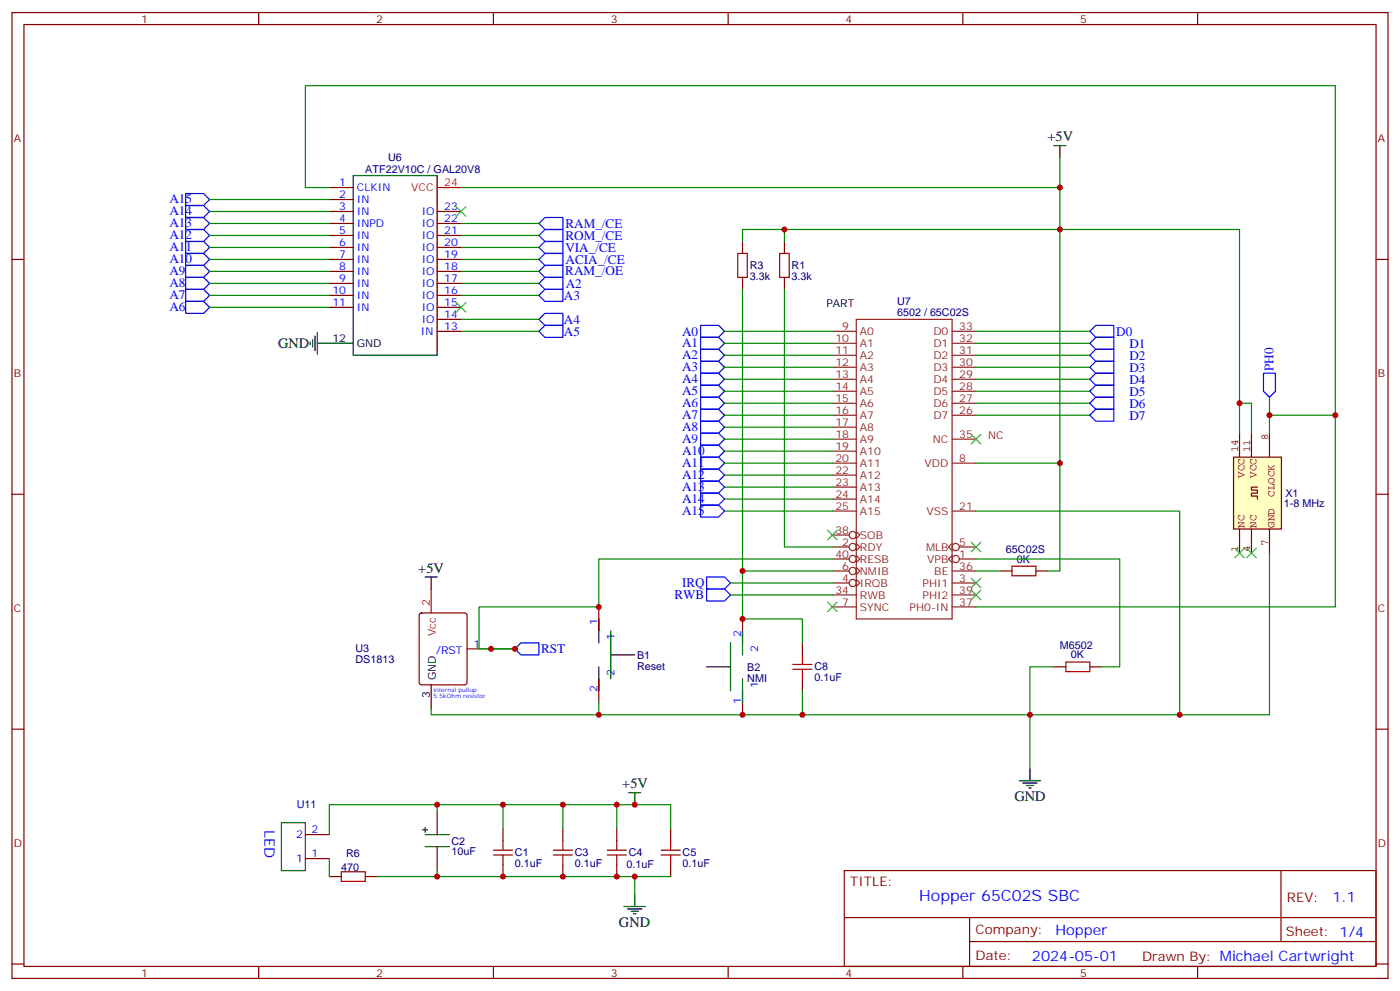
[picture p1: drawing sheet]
<svg xmlns="http://www.w3.org/2000/svg" width="412mm" height="292mm" viewBox="0 0 412 292" stroke-linecap="round" stroke-linejoin="round" font-family="sans-serif">
<g fill="none" stroke="#870000" stroke-width=".35">
<path d="M3.5 3.7h405.4v284.3h-405.4zM7.1 7.2h398.2v277.3h-398.2zM76.2 3.7v3.5M145.3 3.7v3.5M214.5 3.7v3.5M283.6 3.7v3.5M352.8 3.7v3.5M3.5 76.4h3.6M405.3 76.4h3.6M3.5 145.5h3.6M405.3 145.5h3.6M3.5 214.7h3.6"/>
<path d="M405.3 214.7h3.6M148.2 243.9v3.6M148.2 254.5v3.6M248.7 256.3h156.6v28.2h-156.6zM377.3 256.3v20.9M248.7 270.1h156.5M285.6 277.2h119.6M285.6 270.1v14.2M3.5 283.8h3.6M76.2 284.5v3.5M145.3 284.5v3.5M214.5 284.5v3.5"/>
<path d="M283.6 284.5v3.5M352.8 284.5v3.5M405.3 283.8h3.6"/>
</g>
<g fill="none" stroke="#8c2424" stroke-width=".35">
<path d="M245.2 97.5h7M252.2 94h28.3v88.2h-28.3zM280.5 97.5h7M245.2 101.1h7M245.2 104.6h7M245.2 108.1h7M245.2 111.7h7M245.2 115.2h7M245.2 118.7h7M280.5 101.1h7M280.5 104.6h7M280.5 108.1h7"/>
<path d="M280.5 111.7h7M280.5 115.2h7M280.5 118.7h7M245.2 122.2h7M245.2 125.8h7M245.2 129.3h7M245.2 132.8h7M245.2 136.3h7M245.2 139.9h7M280.5 122.2h7M280.5 129.3h7M280.5 136.3h7"/>
<path d="M245.2 143.4h7M245.2 146.9h7M245.2 150.5h7M245.2 157.5h4.9M252.2 160l1.1 1-1.1 1.1M252.2 156.5l1.1 1-1.1 1.1M280.5 160l-1.1 1 1.1 1.1M280.5 150.5h7M245.2 168.1h4.9M245.2 171.6h4.9M245.2 178.7h7M245.2 161h4.9"/>
<path d="M245.2 164.6h4.9M245.2 175.2h7M252.2 167l1.1 1.1-1.1 1.1M252.2 170.6l1.1 1-1.1 1.1M252.2 163.5l1.1 1.1-1.1 1M280.5 163.5l-1.1 1.1 1.1 1M280.5 168.1h7M280.5 171.6h7M280.5 178.7h7M280.5 175.2h7M282.6 161h4.9M282.6 164.6h4.9"/>
<circle cx="251.2" cy="157.5" r="1.06"/>
<circle cx="251.2" cy="164.6" r="1.06"/>
<circle cx="251.2" cy="161" r="1.06"/>
<circle cx="251.2" cy="171.6" r="1.06"/>
<circle cx="251.2" cy="168.1" r="1.06"/>
<circle cx="281.5" cy="161" r="1.06"/>
<circle cx="281.5" cy="164.6" r="1.06"/>
</g>
<path d="M145.3 251.7h5.7M145.3 250.3h5.7M148.2 247.5v2.8M148.2 251.7v2.8" fill="none" stroke="#a10000" stroke-width=".35"/>
<path d="M363.4 134.6h14.1v21.2h-14.1z" fill="#ffffc2" stroke="#850000" stroke-width=".35"/>
<path d="M365.1 127.5v7.1M368.7 127.5v7.1M373.9 127.5v7.1M365.1 155.8v7M368.7 155.8v7M370.4 143.4h-1.7v.9h1.7v.9h-1.7v.8h1.7v.9M373.9 155.8v7" fill="none" stroke="#850000" stroke-width=".35"/>
<g fill="none" stroke="#870000" stroke-width=".35">
<path d="M97 55.2h7.1M97 58.7h7.1M97 62.3h7.1M97 65.8h7.1M97 69.3h7.1M97 72.8h7.1M97 76.4h7.1M97 79.9h7.1M128.8 62.3h7M128.8 65.8h7M128.8 69.3h7M128.8 72.8h7"/>
<path d="M128.8 76.4h7M128.8 79.9h7M218.7 71.1v3.5M231.1 71.1v3.5M97 83.4h7.1M97 87h7.1M97 90.5h7.1M128.8 83.4h7M128.8 87h7M128.8 90.5h7M128.8 97.5h7M128.8 94h7"/>
<path d="M218.7 81.7v3.5M231.1 81.7v3.5M176.4 178.7v7M294.6 168.1h3.5M305.2 168.1h3.5M123.7 180.7l.5-.3h12.7l.6 .5 .1 20-.5 .7h-12.9l-.7-.4v-20zM137.6 191h7M176.4 199.8v7.1M218.7 182.2v7.1M236.4 189.3v3.5M236.4 199.8v3.6M310.4 196.3h3.6"/>
<path d="M321 196.3h3.6M218.7 203.4v7M128.8 238.7v7M90 252.8h7M90 245.7h7M97 258.1h3.5M107.6 258.1h3.5M128.8 249.2v7.1M165.8 243.9v3.6M165.8 254.5v3.6M181.7 243.9v3.6M181.7 254.5v3.6"/>
<path d="M197.6 243.9v3.6M197.6 254.5v3.6"/>
</g>
<g fill="none" stroke="#000" stroke-width=".35">
<path d="M104.1 51.7h24.7v52.9h-24.7zM310.4 42.9h3.6M312.2 42.9v3.5M92.8 99v4.2M93.5 97.9v6.3M91.4 100.7v.7M92.1 100v2.1M93.5 101.1h10.6M125.2 169.9h3.6M127 169.9v3.5M176.4 182.2v7.1M176.4 196.3v7.1"/>
<path d="M179.9 185.7v14.1M179.9 192.8h7.1M208.1 196.3h7.1M215.2 189.3v14.1M218.7 185.7v7.1M218.7 199.8v7.1M127 201.6v7.1M185.2 233.4h3.5M187 233.4v3.5M300.2 229.8h6.4M301.3 230.5h4.2M302.3 231.2h2.1"/>
<path d="M303 232h.7M303.4 226.3v3.5M82.9 242.2h7.1v14.1h-7.1zM124.5 244.3h1.4M125.2 249.2h7.1M125.2 245.7h7.1M125.2 243.6v1.4M183.8 266.9h6.3M184.9 267.6h4.2M185.9 268.3h2.1M186.6 269h.7M187 263.3v3.6"/>
</g>
<path d="M128.8 55.2h7M127 173.4v7" fill="none" stroke="#f00" stroke-width=".35"/>
<g fill="none" stroke="#00f" stroke-width=".35">
<path d="M54.7 57h5.3l1.7 1.7-1.7 1.8h-5.3zM54.7 78.1h5.3l1.7 1.8-1.7 1.8h-5.3zM54.7 74.6h5.3l1.7 1.8-1.7 1.7h-5.3zM54.7 71.1h5.3l1.7 1.7-1.7 1.8h-5.3zM54.7 67.6h5.3l1.7 1.7-1.7 1.8h-5.3zM54.7 64h5.3l1.7 1.8-1.7 1.8h-5.3zM54.7 60.5h5.3l1.7 1.8-1.7 1.7h-5.3zM158.7 65.8l1.8-1.8h5.3v3.6h-5.3zM158.7 69.3l1.8-1.7h5.3v3.5h-5.3zM158.7 72.8l1.8-1.7h5.3v3.5h-5.3zM158.7 79.9l1.8-1.8h5.3v3.6h-5.3zM158.7 76.4l1.8-1.8h5.3v3.5h-5.3z"/>
<path d="M54.7 88.7h5.3l1.7 1.8-1.7 1.8h-5.3zM54.7 85.2h5.3l1.7 1.8-1.7 1.7h-5.3zM54.7 81.7h5.3l1.7 1.7-1.7 1.8h-5.3zM158.7 83.4l1.8-1.7h5.3v3.5h-5.3zM158.7 87l1.8-1.8h5.3v3.5h-5.3zM158.7 94l1.8-1.7h5.3v3.5h-5.3zM158.7 97.5l1.8-1.7h5.3v3.5h-5.3zM206.4 95.8h5.3l1.7 1.7-1.7 1.8h-5.3zM206.4 99.3h5.3l1.7 1.8-1.7 1.7h-5.3zM321 97.5l1.8-1.7h5.3v3.5h-5.3zM322.8 99.3h5.3v3.5h-5.3l-1.8-1.7zM206.4 102.8h5.3l1.7 1.8-1.7 1.8h-5.3z"/>
<path d="M206.4 106.4h5.3l1.7 1.7-1.7 1.8h-5.3zM206.4 109.9h5.3l1.7 1.8-1.7 1.7h-5.3zM206.4 113.4h5.3l1.7 1.8-1.7 1.7h-5.3zM206.4 116.9h5.3l1.7 1.8-1.7 1.8h-5.3zM321 104.6l1.8-1.8h5.3v3.6h-5.3zM321 111.7l1.8-1.8h5.3v3.5h-5.3zM321 118.7l1.8-1.8h5.3v3.6h-5.3zM322.8 106.4h5.3v3.5h-5.3l-1.8-1.8zM322.8 113.4h5.3v3.5h-5.3l-1.8-1.7zM372.2 109.9h3.5v5.3l-1.8 1.7-1.7-1.7zM206.4 120.5h5.3l1.7 1.7-1.7 1.8h-5.3zM206.4 124h5.3l1.7 1.8-1.7 1.7h-5.3z"/>
<path d="M206.4 127.5h5.3l1.7 1.8-1.7 1.8h-5.3zM206.4 131.1h5.3l1.7 1.7-1.7 1.8h-5.3zM206.4 134.6h5.3l1.7 1.7-1.7 1.8h-5.3zM206.4 138.1h5.3l1.7 1.8-1.7 1.7h-5.3zM322.8 120.5h5.3v3.5h-5.3l-1.8-1.8zM206.4 141.6h5.3l1.7 1.8-1.7 1.8h-5.3zM206.4 145.2h5.3l1.7 1.7-1.7 1.8h-5.3zM206.4 148.7h5.3l1.7 1.8-1.7 1.7h-5.3zM208.1 173.4h5.3l1.8 1.8-1.8 1.7h-5.3zM208.1 169.9h5.3l1.8 1.7-1.8 1.8h-5.3zM151.7 191l1.8-1.7h5.2v3.5h-5.2z"/>
</g>
<g fill="none" stroke="#3c3" stroke-width=".35">
<path d="M134.4 60.9l2.8 2.8M137.2 60.9l-2.8 2.8M134.4 89.1l2.8 2.8M137.2 89.1l-2.8 2.8M286.1 127.9l2.8 2.8M288.9 127.9l-2.8 2.8M243.8 156.1l2.8 2.8M246.6 156.1l-2.8 2.8M286.1 159.6l2.8 2.9M288.9 159.6l-2.8 2.9M243.8 177.3l2.8 2.8M246.6 177.3l-2.8 2.8"/>
<path d="M286.1 173.7l2.8 2.9M286.1 170.2l2.8 2.8M288.9 173.7l-2.8 2.9M288.9 170.2l-2.8 2.8M363.7 161.4l2.8 2.8M366.5 161.4l-2.8 2.8M367.2 161.4l2.9 2.8M370.1 161.4l-2.9 2.8"/>
</g>
<g fill="none" stroke="#008700" stroke-width=".35">
<path d="M61.7 58.7h35.3M97 55.2h-7v-30h303.3v97M135.8 55.2h176.4M312.2 46.4v121.7h-3.5M61.7 79.9h35.3M61.7 76.4h35.3M61.7 72.8h35.3M61.7 69.3h35.3M61.7 65.8h35.3M61.7 62.3h35.3M135.8 79.9h22.9M135.8 76.4h22.9"/>
<path d="M135.8 72.8h22.9M135.8 69.3h22.9M135.8 65.8h22.9M231.1 71.1v-3.5h134v59.9M231.1 67.6h-12.4v3.5M61.7 90.5h35.3M61.7 87h35.3M61.7 83.4h35.3M135.8 97.5h22.9M135.8 87h22.9M135.8 83.4h22.9M135.8 94h22.9"/>
<path d="M213.4 97.5h31.8M218.7 85.2v82.9h26.5M231.1 85.2v75.8h14.1M287.5 97.5h33.5M213.4 118.7h31.8M213.4 115.2h31.8M213.4 111.7h31.8M213.4 108.1h31.8M213.4 104.6h31.8M213.4 101.1h31.8M287.5 118.7h33.5M287.5 115.2h33.5"/>
<path d="M287.5 111.7h33.5M287.5 108.1h33.5M287.5 104.6h33.5M287.5 101.1h33.5M365.1 118.7h3.6v8.8M373.9 116.9v10.6M213.4 122.2h31.8M213.4 139.9h31.8M213.4 136.3h31.8M213.4 132.8h31.8M213.4 129.3h31.8M213.4 125.8h31.8"/>
<path d="M287.5 122.2h33.5M287.5 136.3h24.7M373.9 122.2h19.4v56.5h-105.8M213.4 150.5h31.8M213.4 146.9h31.8M213.4 143.4h31.8M287.5 150.5h60v59.9M215.2 175.2h30M215.2 171.6h30M218.7 168.1v14.1h17.7v7.1M245.2 164.6h-68.8v14.1h-35.3v12.3h10.6h-7.1M287.5 164.6h42.3v31.7h-5.2"/>
<path d="M287.5 168.1h7.1M373.9 162.8v47.6h-70.5v-14.1h7M176.4 206.9v3.5M236.4 203.4v7h-109.4v-1.7M236.4 210.4h67v15.9M128.8 236.9h-31.8v8.8M148.2 236.9h-19.4v1.8M165.8 236.9v7M181.7 236.9v7M97 252.8v5.3M111.1 258.1h17.7M128.8 256.3v1.8h58.2v5.2"/>
<path d="M148.2 243.9v-7h49.4v7M187 258.1h10.6"/>
</g>
<g fill="none" stroke="#a10000" stroke-width=".35">
<path d="M217.3 74.6h2.8v7.1h-2.8zM229.7 74.6h2.8v7.1h-2.8zM298.1 166.7h7.1v2.8h-7.1zM233.5 197h5.7M233.5 195.6h5.7M236.4 192.8v2.8M236.4 197v2.8M314 194.9h7v2.8h-7zM100.5 256.6h7.1v2.9h-7.1zM163 251.7h5.6M163 250.3h5.6M165.8 247.5v2.8"/>
<path d="M165.8 251.7v2.8M178.9 251.7h5.6M178.9 250.3h5.6M181.7 247.5v2.8M181.7 251.7v2.8M194.7 251.7h5.7M194.7 250.3h5.7M197.6 247.5v2.8M197.6 251.7v2.8"/>
</g>
<g fill="#c00">
<circle cx="144.6" cy="191" r=".88"/>
<circle cx="165.8" cy="258.1" r=".88"/>
<circle cx="181.7" cy="236.9" r=".88"/>
<circle cx="165.8" cy="236.9" r=".88"/>
<circle cx="231.1" cy="67.6" r=".88"/>
<circle cx="218.7" cy="168.1" r=".88"/>
<circle cx="218.7" cy="182.2" r=".88"/>
<circle cx="236.4" cy="210.4" r=".88"/>
<circle cx="365.1" cy="118.7" r=".88"/>
<circle cx="373.9" cy="122.2" r=".88"/>
<circle cx="181.7" cy="258.1" r=".88"/>
<circle cx="393.3" cy="122.2" r=".88"/>
<circle cx="218.7" cy="210.4" r=".88"/>
<circle cx="151.7" cy="191" r=".88"/>
<circle cx="176.4" cy="178.7" r=".88"/>
<circle cx="148.2" cy="236.9" r=".88"/>
<circle cx="148.2" cy="258.1" r=".88"/>
<circle cx="176.4" cy="210.4" r=".88"/>
<circle cx="128.8" cy="258.1" r=".88"/>
<circle cx="128.8" cy="236.9" r=".88"/>
<circle cx="187" cy="236.9" r=".88"/>
<circle cx="187" cy="258.1" r=".88"/>
<circle cx="312.2" cy="67.6" r=".88"/>
<circle cx="312.2" cy="55.2" r=".88"/>
<circle cx="347.5" cy="210.4" r=".88"/>
<circle cx="303.4" cy="210.4" r=".88"/>
<circle cx="312.2" cy="136.3" r=".88"/>
</g>
<text font-size="4.6" fill="#00f" x="270.8" y="265.3">Hopper 65C02S SBC</text>
<g font-size="4.2">
<text x="308.5" y="41.6">+5V</text>
<text x="81.9" y="102.5">GND</text>
<text x="123.2" y="168.8">+5V</text>
<text x="183.3" y="232.1">+5V</text>
<text x="298.8" y="235.9">GND</text>
<text x="182.3" y="273.1">GND</text>
</g>
<g font-size="4.2" fill="#00f">
<text x="77.9" y="244.5" transform="rotate(90 77.9 244.5)">LED</text>
<text x="392.5" y="265.6">1.1</text>
<text x="310.9" y="275.1">Hopper</text>
<text x="304" y="282.9">2024-05-01</text>
</g>
<g font-size="3.9" fill="#00f">
<text x="49.9" y="59.9">A15</text>
<text x="49.9" y="63.4">A14</text>
<text x="49.9" y="70.4">A12</text>
<text x="49.9" y="66.9">A13</text>
<text x="166.5" y="67.1">RAM_/CE</text>
<text x="166.5" y="70.6">ROM_/CE</text>
<text x="49.9" y="77.5">A10</text>
<text x="49.9" y="74">A11</text>
<text x="166.5" y="74.2">VIA_/CE</text>
<text x="166.6" y="77.7">ACIA_/CE</text>
<text x="49.9" y="81">A9</text>
<text x="166.5" y="81.1">RAM_/OE</text>
<text x="49.9" y="88.1">A7</text>
<text x="49.9" y="84.6">A8</text>
<text x="166.1" y="88.4">A3</text>
<text x="166.6" y="84.8">A2</text>
<text x="49.9" y="91.6">A6</text>
<text x="166.1" y="95.5">A4</text>
<text x="166.1" y="99">A5</text>
<text x="200.9" y="98.8">A0</text>
<text x="328.8" y="98.8">D0</text>
<text x="200.9" y="102.2">A1</text>
<text x="200.9" y="105.7">A2</text>
<text x="332.7" y="102.6">D1</text>
<text x="332.7" y="106.1">D2</text>
<text x="200.9" y="109.2">A3</text>
<text x="200.9" y="112.8">A4</text>
<text x="332.7" y="109.6">D3</text>
<text x="332.7" y="113.2">D4</text>
<text x="375.1" y="109.2" transform="rotate(-90 375.1 109.2)">PH0</text>
<text x="200.9" y="116.3">A5</text>
<text x="200.9" y="119.8">A6</text>
<text x="332.7" y="116.7">D5</text>
<text x="200.9" y="123.3">A7</text>
<text x="332.7" y="120.2">D6</text>
<text x="332.7" y="123.7">D7</text>
<text x="200.9" y="126.9">A8</text>
<text x="200.9" y="130.4">A9</text>
<text x="200.9" y="133.9">A10</text>
<text x="200.9" y="137.5">A11</text>
<text x="200.9" y="141">A12</text>
<text x="200.9" y="144.5">A13</text>
<text x="200.9" y="148">A14</text>
<text x="200.9" y="151.6">A15</text>
<text x="200.9" y="172.9">IRQ</text>
<text x="198.7" y="176.4">RWB</text>
<text x="159.4" y="192.4">RST</text>
</g>
<g font-size="3.9" fill="#800">
<text x="250.5" y="260.9">TITLE:</text>
<text x="379.1" y="265.6">REV:</text>
<text x="287.4" y="275.1">Company:</text>
<text x="378.7" y="275.7">Sheet: 1/4</text>
<text x="287.4" y="282.8">Date:</text>
<text x="336.4" y="282.8">Drawn By: Michael Cartwright</text>
</g>
<g font-size="3.2" fill="#800">
<text x="41.6" y="6.7">1</text>
<text x="110.8" y="6.7">2</text>
<text x="179.9" y="6.7">3</text>
<text x="249.1" y="6.7">4</text>
<text x="318.2" y="6.7">5</text>
<text x="4.1" y="41.8">A</text>
<text x="405.9" y="41.8">A</text>
<text x="4.1" y="110.9">B</text>
<text x="405.9" y="110.9">B</text>
<text x="4.1" y="180.1">C</text>
<text x="405.9" y="180.1">C</text>
<text x="4.1" y="249.2">D</text>
<text x="405.9" y="249.2">D</text>
<text x="41.6" y="287.5">1</text>
<text x="110.8" y="287.5">2</text>
<text x="179.9" y="287.5">3</text>
<text x="249.1" y="287.5">4</text>
<text x="318.2" y="287.5">5</text>
</g>
<g font-size="3.2" fill="#000080">
<text x="114.3" y="47.4">U6</text>
<text x="107.6" y="51">ATF22V10C / GAL20V8</text>
<text x="220.8" y="82.5">3.3k</text>
<text x="220.8" y="79.3">R3</text>
<text x="233.2" y="82.5">3.3k</text>
<text x="233.2" y="79.3">R1</text>
<text x="264.2" y="89.8">U7</text>
<text x="264.2" y="93">6502 / 65C02S</text>
<text x="378.2" y="149.3">1-8 MHz</text>
<text x="378.6" y="146.3">X1</text>
<text x="296.3" y="162.8">65C02S</text>
<text x="299.5" y="165.6">0K</text>
<text x="312.2" y="191">M6502</text>
<text x="104.7" y="195.3">DS1813</text>
<text x="104.7" y="192.1">U3</text>
<text x="187.7" y="197.2">Reset</text>
<text x="187.7" y="193.9">B1</text>
<text x="220.1" y="197.5">B2</text>
<text x="239.9" y="197.4">C8</text>
<text x="315.4" y="193.9">0K</text>
<text x="220.1" y="200.6">NMI</text>
<text x="239.9" y="200.6">0.1uF</text>
<text x="87.4" y="237.9">U11</text>
<text x="133" y="251.8">10uF</text>
<text x="133" y="248.6">C2</text>
<text x="100.5" y="256.3">470</text>
<text x="102" y="252.4">R6</text>
<text x="151.7" y="255.2">0.1uF</text>
<text x="151.7" y="252.1">C1</text>
<text x="169.3" y="255.2">0.1uF</text>
<text x="169.3" y="252.1">C3</text>
<text x="184.5" y="255.7">0.1uF</text>
<text x="185.2" y="252.1">C4</text>
<text x="201.1" y="255.2">0.1uF</text>
<text x="201.1" y="252.1">C5</text>
</g>
<g font-size="3.2" fill="#00f">
<text x="99.9" y="54.9">1</text>
<text x="99.9" y="58.4">2</text>
<text x="105.1" y="56.3">CLKIN</text>
<text x="105.1" y="59.8">IN</text>
<text x="99.9" y="61.9">3</text>
<text x="99.9" y="65.4">4</text>
<text x="105.1" y="63.3">IN</text>
<text x="124.2" y="63.3">IO</text>
<text x="130.9" y="65.4">22</text>
<text x="130.9" y="61.9">23</text>
<text x="99.9" y="69">5</text>
<text x="105.1" y="66.9">INPD</text>
<text x="105.1" y="70.4">IN</text>
<text x="124.2" y="70.4">IO</text>
<text x="124.2" y="66.9">IO</text>
<text x="130.9" y="69">21</text>
<text x="99.9" y="72.5">6</text>
<text x="99.9" y="76">7</text>
<text x="105.1" y="73.9">IN</text>
<text x="105.1" y="77.4">IN</text>
<text x="124.2" y="77.4">IO</text>
<text x="124.2" y="73.9">IO</text>
<text x="130.9" y="76">19</text>
<text x="130.9" y="72.5">20</text>
<text x="99.9" y="79.6">8</text>
<text x="99.9" y="83.1">9</text>
<text x="105.1" y="81">IN</text>
<text x="124.2" y="81">IO</text>
<text x="130.9" y="83.1">17</text>
<text x="130.9" y="79.6">18</text>
<text x="97.9" y="86.6">10</text>
<text x="105.1" y="84.5">IN</text>
<text x="105.1" y="88">IN</text>
<text x="124.2" y="88">IO</text>
<text x="124.2" y="84.5">IO</text>
<text x="130.9" y="86.6">16</text>
<text x="97.9" y="90.1">11</text>
<text x="105.1" y="91.5">IN</text>
<text x="124.2" y="91.5">IO</text>
<text x="124.2" y="95.1">IO</text>
<text x="130.9" y="90.1">15</text>
<text x="130.9" y="93.7">14</text>
<text x="124" y="98.6">IN</text>
<text x="130.9" y="97.2">13</text>
<text x="176" y="184" transform="rotate(-90 176 184)">1</text>
<text x="139.5" y="190.7">1</text>
<text x="181" y="188.5" transform="rotate(-90 181 188.5)">1</text>
<text x="218.4" y="187.5" transform="rotate(-90 218.4 187.5)">2</text>
<text x="223.3" y="192" transform="rotate(-90 223.3 192)">2</text>
<text x="128.5" y="192.4">/RST</text>
<text x="176" y="203.6" transform="rotate(-90 176 203.6)">2</text>
<text x="181" y="199.1" transform="rotate(-90 181 199.1)">2</text>
<text x="223.3" y="202.7" transform="rotate(-90 223.3 202.7)">1</text>
<text x="218.4" y="207.2" transform="rotate(-90 218.4 207.2)">1</text>
<text x="91.7" y="245.4">2</text>
<text x="87.2" y="246.8">2</text>
<text x="87.2" y="253.8">1</text>
<text x="91.7" y="252.4">1</text>
</g>
<g font-size="3.2" fill="#f00">
<text x="121.1" y="56.3">VCC</text>
<text x="130.9" y="54.9">24</text>
<text x="126.6" y="178.5" transform="rotate(-90 126.6 178.5)">2</text>
<text x="128.4" y="187.2" transform="rotate(-90 128.4 187.2)">Vcc</text>
</g>
<g font-size="3.2">
<text x="243.4" y="90.5">PART</text>
<text x="97.9" y="100.7">12</text>
<text x="105.1" y="102.1">GND</text>
<text x="128.4" y="200.3" transform="rotate(-90 128.4 200.3)">GND</text>
<text x="126.6" y="205.6" transform="rotate(-90 126.6 205.6)">3</text>
</g>
<g font-size="3.2" fill="#8d2323">
<text x="246.1" y="100.7">10</text>
<text x="248.1" y="97.2">9</text>
<text x="253.3" y="98.6">A0</text>
<text x="274.9" y="98.6">D0</text>
<text x="282.6" y="97.2">33</text>
<text x="282.6" y="100.7">32</text>
<text x="246.1" y="104.2">11</text>
<text x="246.1" y="107.8">12</text>
<text x="253.3" y="102.1">A1</text>
<text x="253.3" y="105.7">A2</text>
<text x="274.9" y="102.1">D1</text>
<text x="274.9" y="105.7">D2</text>
<text x="282.6" y="104.2">31</text>
<text x="282.6" y="107.8">30</text>
<text x="246.1" y="111.3">13</text>
<text x="253.3" y="109.2">A3</text>
<text x="253.3" y="112.7">A4</text>
<text x="274.9" y="109.2">D3</text>
<text x="274.9" y="112.7">D4</text>
<text x="282.6" y="111.3">29</text>
<text x="246.1" y="114.8">14</text>
<text x="246.1" y="118.4">15</text>
<text x="253.3" y="116.2">A5</text>
<text x="253.3" y="119.8">A6</text>
<text x="274.9" y="116.2">D5</text>
<text x="274.9" y="119.8">D6</text>
<text x="282.6" y="114.8">28</text>
<text x="282.6" y="118.4">27</text>
<text x="246.1" y="121.9">16</text>
<text x="246.1" y="125.4">17</text>
<text x="253.3" y="123.3">A7</text>
<text x="274.9" y="123.3">D7</text>
<text x="282.6" y="121.9">26</text>
<text x="246.1" y="128.9">18</text>
<text x="253.3" y="126.8">A8</text>
<text x="253.3" y="130.4">A9</text>
<text x="274.8" y="130.4">NC</text>
<text x="282.6" y="128.9">35</text>
<text x="291" y="129.3">NC</text>
<text x="246.1" y="132.5">19</text>
<text x="246.1" y="136">20</text>
<text x="253.3" y="133.9">A10</text>
<text x="253.3" y="137.4">A11</text>
<text x="272.3" y="137.4">VDD</text>
<text x="282.6" y="136">8</text>
<text x="246.1" y="139.5">22</text>
<text x="246.1" y="143.1">23</text>
<text x="253.3" y="140.9">A12</text>
<text x="246.1" y="146.6">24</text>
<text x="253.3" y="144.5">A13</text>
<text x="253.3" y="148">A14</text>
<text x="246.1" y="150.1">25</text>
<text x="253.3" y="151.5">A15</text>
<text x="272.9" y="151.5">VSS</text>
<text x="282.6" y="150.1">21</text>
<text x="246.1" y="157.2">38</text>
<text x="248.1" y="160.7">2</text>
<text x="253.3" y="158.6">SOB</text>
<text x="282.6" y="160.7">5</text>
<text x="246.1" y="164.2">40</text>
<text x="248.1" y="167.7">6</text>
<text x="253.3" y="162.1">RDY</text>
<text x="253.3" y="165.6">RESB</text>
<text x="272.8" y="162.1">MLB</text>
<text x="273.1" y="165.6">VPB</text>
<text x="282.6" y="167.7">36</text>
<text x="282.6" y="164.2">1</text>
<text x="248.1" y="171.3">4</text>
<text x="253.3" y="169.2">NMIB</text>
<text x="253.3" y="172.7">IRQB</text>
<text x="271.8" y="172.7">PHI1</text>
<text x="275.2" y="169.2">BE</text>
<text x="282.6" y="171.3">3</text>
<text x="246.1" y="174.8">34</text>
<text x="248.1" y="178.3">7</text>
<text x="253.3" y="179.7">SYNC</text>
<text x="253.3" y="176.2">RWB</text>
<text x="267.9" y="179.7">PH0-IN</text>
<text x="271.8" y="176.2">PHI2</text>
<text x="282.6" y="178.3">37</text>
<text x="282.6" y="174.8">39</text>
</g>
<g font-size="3.2" fill="#840000">
<text x="373.6" y="129.6" transform="rotate(-90 373.6 129.6)">8</text>
<text x="364.8" y="133.2" transform="rotate(-90 364.8 133.2)">14</text>
<text x="368.3" y="133.2" transform="rotate(-90 368.3 133.2)">11</text>
<text x="366.6" y="140.7" transform="rotate(-90 366.6 140.7)">VCC</text>
<text x="370.2" y="140.7" transform="rotate(-90 370.2 140.7)">VCC</text>
<text x="375.4" y="146.2" transform="rotate(-90 375.4 146.2)">CLOCK</text>
<text x="366.6" y="155.4" transform="rotate(-90 366.6 155.4)">NC</text>
<text x="370.2" y="155.4" transform="rotate(-90 370.2 155.4)">NC</text>
<text x="375.4" y="155.4" transform="rotate(-90 375.4 155.4)">GND</text>
<text x="373.6" y="160.8" transform="rotate(-90 373.6 160.8)">7</text>
<text x="364.8" y="162.6" transform="rotate(-90 364.8 162.6)">1</text>
<text x="368.3" y="162.6" transform="rotate(-90 368.3 162.6)">4</text>
</g>
<g font-size="1.8" fill="#00f">
<text x="127.7" y="203.7">internal pullup</text>
<text x="127.7" y="205.5">5.5kOhm resistor</text>
</g>
</svg>
